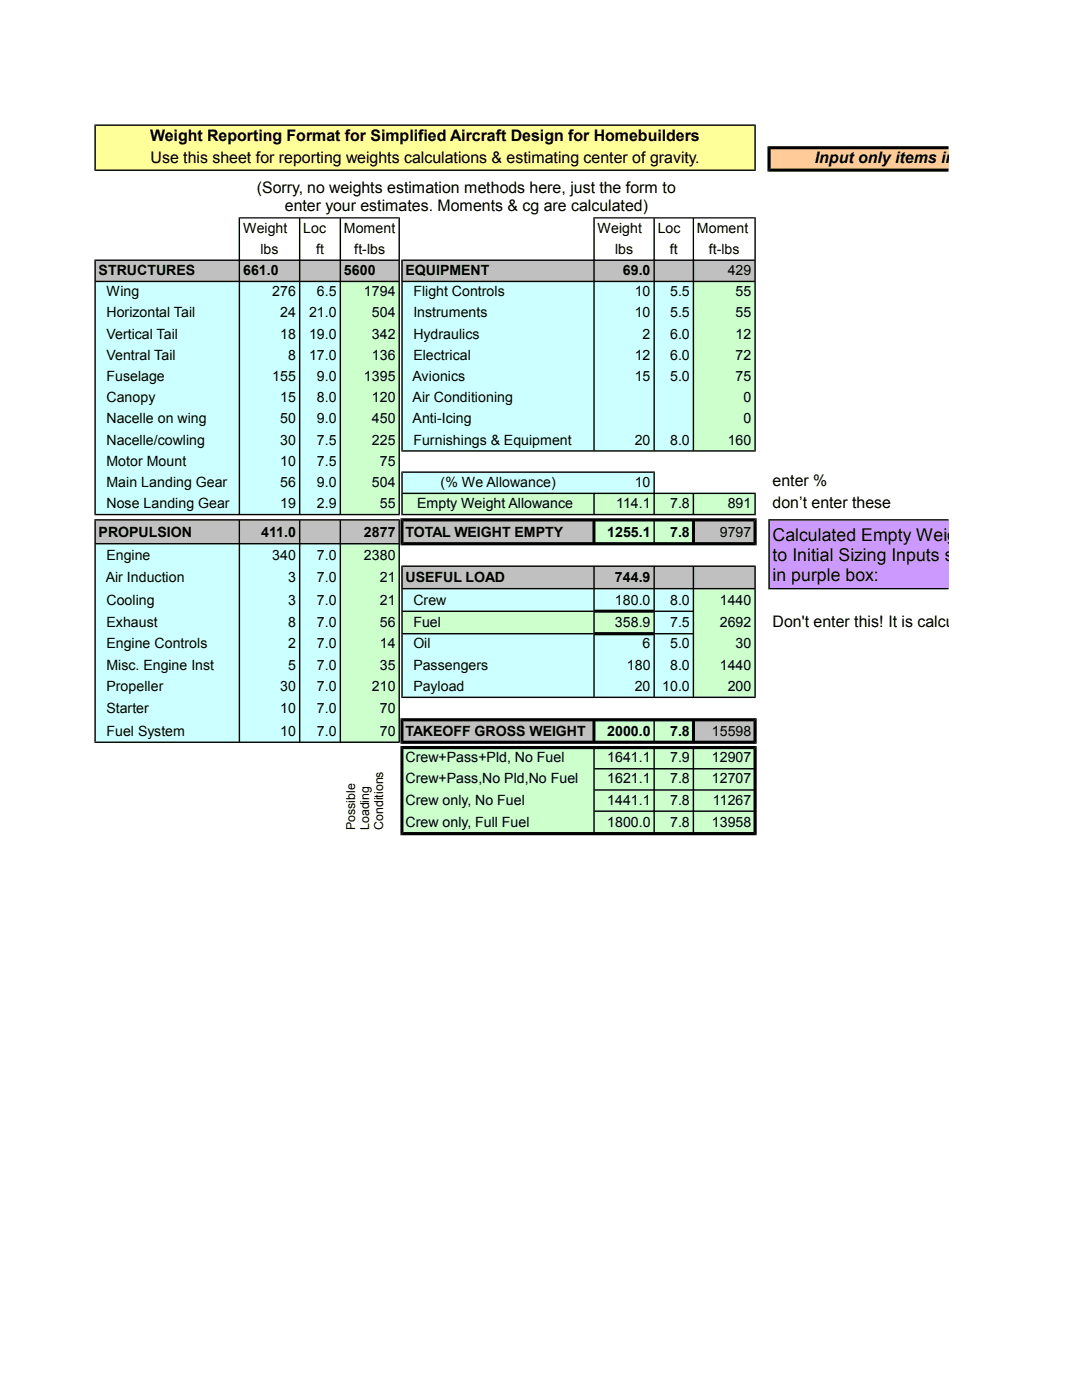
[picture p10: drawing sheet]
<svg xmlns="http://www.w3.org/2000/svg" width="216mm" height="279mm" viewBox="0 0 216 279" stroke-linecap="round" stroke-linejoin="round" font-family="sans-serif">
<g fill="#ff9">
<path d="M19 24.9h131.6v4.6h-131.6z" fill-rule="evenodd"/>
<path d="M19 29.4h131.6v4.5h-131.6z" fill-rule="evenodd"/>
</g>
<path d="M153.4 29.4h35.8v4.5h-35.8z" fill-rule="evenodd" fill="#fc9"/>
<g fill="#c0c0c0">
<path d="M19 51.9h60.6v4.3h-60.6z" fill-rule="evenodd"/>
<path d="M80.2 51.9h70.5v4.3h-70.5z" fill-rule="evenodd"/>
</g>
<path d="M19 56.1h48.9v33.9h-48.9z" fill-rule="evenodd" fill="#cff"/>
<path d="M67.9 56.1h11.7v33.9h-11.7z" fill-rule="evenodd" fill="#cfc"/>
<path d="M80.2 56.1h58.2v33.9h-58.2z" fill-rule="evenodd" fill="#cff"/>
<path d="M138.3 56.1h12.3v33.9h-12.3z" fill-rule="evenodd" fill="#cfc"/>
<path d="M19 90h48.9v4.2h-48.9z" fill-rule="evenodd" fill="#cff"/>
<path d="M67.9 90h11.7v4.2h-11.7z" fill-rule="evenodd" fill="#cfc"/>
<path d="M19 94.2h48.9v4.3h-48.9z" fill-rule="evenodd" fill="#cff"/>
<path d="M67.9 94.2h11.7v4.3h-11.7z" fill-rule="evenodd" fill="#cfc"/>
<g fill="#cff">
<path d="M80.2 94.2h50.3v4.3h-50.3z" fill-rule="evenodd"/>
<path d="M19 98.5h48.9v4.2h-48.9z" fill-rule="evenodd"/>
</g>
<g fill="#cfc">
<path d="M67.9 98.5h11.7v4.2h-11.7z" fill-rule="evenodd"/>
<path d="M80.2 98.5h70.5v4.2h-70.5z" fill-rule="evenodd"/>
</g>
<g fill="#c0c0c0">
<path d="M19 103.7h60.6v4.8h-60.6z" fill-rule="evenodd"/>
<path d="M80.2 103.7h38.3v4.8h-38.3z" fill-rule="evenodd"/>
</g>
<path d="M118.5 103.7h19.9v4.8h-19.9z" fill-rule="evenodd" fill="#cfc"/>
<path d="M138.3 103.7h12.3v4.8h-12.3z" fill-rule="evenodd" fill="#c0c0c0"/>
<path d="M153.4 103.7h35.8v4.8h-35.8z" fill-rule="evenodd" fill="#c9f"/>
<path d="M19 108.5h48.9v4.5h-48.9z" fill-rule="evenodd" fill="#cff"/>
<path d="M67.9 108.5h11.7v4.5h-11.7z" fill-rule="evenodd" fill="#cfc"/>
<path d="M153.4 108.5h35.8v4.5h-35.8z" fill-rule="evenodd" fill="#c9f"/>
<path d="M19 113h48.9v4.5h-48.9z" fill-rule="evenodd" fill="#cff"/>
<path d="M67.9 113h11.7v4.5h-11.7z" fill-rule="evenodd" fill="#cfc"/>
<path d="M80.2 113h70.5v4.5h-70.5z" fill-rule="evenodd" fill="#c0c0c0"/>
<path d="M153.4 113h35.8v4.5h-35.8z" fill-rule="evenodd" fill="#c9f"/>
<path d="M19 117.4h48.9v4.6h-48.9z" fill-rule="evenodd" fill="#cff"/>
<path d="M67.9 117.4h11.7v4.6h-11.7z" fill-rule="evenodd" fill="#cfc"/>
<path d="M80.2 117.4h58.2v4.6h-58.2z" fill-rule="evenodd" fill="#cff"/>
<path d="M138.3 117.4h12.3v4.6h-12.3z" fill-rule="evenodd" fill="#cfc"/>
<path d="M19 121.9h48.9v4.5h-48.9z" fill-rule="evenodd" fill="#cff"/>
<g fill="#cfc">
<path d="M67.9 121.9h11.7v4.5h-11.7z" fill-rule="evenodd"/>
<path d="M80.2 121.9h50.3v4.5h-50.3z" fill-rule="evenodd"/>
</g>
<path d="M130.5 121.9h7.8v4.5h-7.8z" fill-rule="evenodd" fill="#cff"/>
<path d="M138.3 121.9h12.3v4.5h-12.3z" fill-rule="evenodd" fill="#cfc"/>
<path d="M19 126.4h48.9v12.7h-48.9z" fill-rule="evenodd" fill="#cff"/>
<path d="M67.9 126.4h11.7v12.7h-11.7z" fill-rule="evenodd" fill="#cfc"/>
<path d="M80.2 126.4h58.2v12.7h-58.2z" fill-rule="evenodd" fill="#cff"/>
<path d="M138.3 126.4h12.3v12.7h-12.3z" fill-rule="evenodd" fill="#cfc"/>
<path d="M19 139.1h48.9v4.5h-48.9z" fill-rule="evenodd" fill="#cff"/>
<path d="M67.9 139.1h11.7v4.5h-11.7z" fill-rule="evenodd" fill="#cfc"/>
<path d="M19 143.6h48.9v4.5h-48.9z" fill-rule="evenodd" fill="#cff"/>
<path d="M67.9 143.6h11.7v4.5h-11.7z" fill-rule="evenodd" fill="#cfc"/>
<path d="M80.2 143.6h38.3v4.5h-38.3z" fill-rule="evenodd" fill="#c0c0c0"/>
<path d="M118.5 143.6h19.9v4.5h-19.9z" fill-rule="evenodd" fill="#cfc"/>
<path d="M138.3 143.6h12.3v4.5h-12.3z" fill-rule="evenodd" fill="#c0c0c0"/>
<path d="M80.2 149.2h70.5v17.1h-70.5z" fill-rule="evenodd" fill="#cfc"/>
<g fill="#000">
<path d="M18.8 24.8l.3 .3v8.7l-.3 .3z" fill-rule="evenodd"/>
<path d="M18.8 24.8h132l-.3 .3h-131.4z" fill-rule="evenodd"/>
<path d="M19 34l.1-.2h131.4l.3 .3h-132z" fill-rule="evenodd"/>
<path d="M150.7 25l.1-.2v9.3l-.3-.3v-8.7z" fill-rule="evenodd"/>
<path d="M153.1 29.2l.7 .6v3.9l-.7 .6z" fill-rule="evenodd"/>
<path d="M153.1 29.2h36.2v.6h-35.5z" fill-rule="evenodd"/>
<path d="M153.1 34.3l.7-.6h35.5v.6z" fill-rule="evenodd"/>
<path d="M18.8 51.8l.3 .3v50.5l-.3 .2z" fill-rule="evenodd"/>
<path d="M47.6 43.4l.3 .2v59l-.1 .1-.2-.1z" fill-rule="evenodd"/>
<path d="M59.7 43.6l.1-.1 .1 .1v59l-.1 .1-.1-.1z" fill-rule="evenodd"/>
<path d="M67.8 43.6l.1-.1 .2 .1v59l-.2 .1-.1-.1z" fill-rule="evenodd"/>
<path d="M47.6 43.4h32.2l-.3 .2h-31.6z" fill-rule="evenodd"/>
<path d="M18.8 51.8h60.7l.2 .1-.2 .2h-60.4z" fill-rule="evenodd"/>
<path d="M19.1 56h60.4l.2 .2-.2 .1h-60.4l-.1-.1z" fill-rule="evenodd"/>
<path d="M79.5 43.6l.3-.2v59.4l-.3-.2z" fill-rule="evenodd"/>
<path d="M80.1 51.8l.3 .3v37.8l-.3 .2z" fill-rule="evenodd"/>
<path d="M118.4 43.4l.3 .2v46.3l-.2 .1-.1-.1z" fill-rule="evenodd"/>
<path d="M130.4 43.6l.1-.1 .2 .1v46.3l-.2 .1-.1-.1z" fill-rule="evenodd"/>
<path d="M138.2 43.6l.2-.1 .1 .1v46.3l-.1 .1-.2-.1z" fill-rule="evenodd"/>
<path d="M118.4 43.4h32.4l-.3 .2h-31.8z" fill-rule="evenodd"/>
<path d="M80.1 51.8h70.4l.2 .1-.2 .2h-70.1z" fill-rule="evenodd"/>
<path d="M80.4 56h70.1l.2 .2-.2 .1h-70.1l-.2-.1z" fill-rule="evenodd"/>
<path d="M150.5 43.6l.3-.2v46.7l-.3-.2z" fill-rule="evenodd"/>
<path d="M80.1 94.1l.3 .3v8.2l-.3 .2z" fill-rule="evenodd"/>
<path d="M118.5 98.5l.2 .1v4l-.2 .1-.1-.1v-4z" fill-rule="evenodd"/>
<path d="M80.1 94.1h50.6l-.3 .3h-50z" fill-rule="evenodd"/>
<path d="M130.5 94.2l.2-.1v8.5l-.2 .1-.1-.1v-8.2z" fill-rule="evenodd"/>
<path d="M138.4 98.5l.1 .1v4l-.1 .1-.2-.1v-4z" fill-rule="evenodd"/>
<path d="M80.2 90l.2-.1h70.1l.3 .2h-70.7z" fill-rule="evenodd"/>
<path d="M80.2 98.5l.2-.2h70.4l-.3 .3h-70.1z" fill-rule="evenodd"/>
<path d="M150.7 98.5l.1-.2v4.5l-.3-.2v-4z" fill-rule="evenodd"/>
<path d="M18.8 103.6l.3 .3v44.1l-.3 .3z" fill-rule="evenodd"/>
<path d="M47.8 103.8l.1 .1v44.1l-.1 .1-.2-.1v-44.1z" fill-rule="evenodd"/>
<path d="M59.8 103.8l.1 .1v44.1l-.1 .1-.1-.1v-44.1z" fill-rule="evenodd"/>
<path d="M67.9 103.8l.2 .1v44.1l-.2 .1-.1-.1v-44.1z" fill-rule="evenodd"/>
<path d="M18.8 102.8l.3-.2h60.4l.3 .2z" fill-rule="evenodd"/>
<path d="M18.8 103.6h61l-.3 .3h-60.4z" fill-rule="evenodd"/>
<path d="M19 108.5l.1-.1h60.4l.2 .1-.2 .2h-60.4z" fill-rule="evenodd"/>
<path d="M79.5 103.9l.3-.3v44.7l-.3-.3z" fill-rule="evenodd"/>
<path d="M79.9 103.4l.6 .7v4.1l-.6 .6z" fill-rule="evenodd"/>
<path d="M80.1 112.9l.3 .2v25.9l-.3 .3z" fill-rule="evenodd"/>
<path d="M118.5 103.8l.3 .3v4.1l-.3 .3-.3-.3v-4.1z" fill-rule="evenodd"/>
<path d="M118.5 113l.2 .1v25.9l-.2 .2-.1-.2v-25.9z" fill-rule="evenodd"/>
<path d="M130.5 103.8l.2 .3v4.1l-.2 .3-.1-.3v-4.1z" fill-rule="evenodd"/>
<path d="M130.5 113l.2 .1v25.9l-.2 .2-.1-.2v-25.9z" fill-rule="evenodd"/>
<path d="M138.4 103.8l.3 .3v4.1l-.3 .3-.3-.3v-4.1z" fill-rule="evenodd"/>
<path d="M138.4 113l.1 .1v25.9l-.1 .2-.2-.2v-25.9z" fill-rule="evenodd"/>
<path d="M80.1 102.8l.3-.2h70.1l.3 .2z" fill-rule="evenodd"/>
<path d="M79.9 103.4h71.1l-.6 .7h-69.9z" fill-rule="evenodd"/>
<path d="M80.5 108.2h69.9l.6 .6h-71.1z" fill-rule="evenodd"/>
<path d="M80.1 112.9h70.7l-.3 .2h-70.1z" fill-rule="evenodd"/>
<path d="M80.2 117.5l.2-.2h70.1l.2 .2-.2 .1h-70.1z" fill-rule="evenodd"/>
<path d="M150.4 104.1l.6-.7v5.4l-.6-.6z" fill-rule="evenodd"/>
<path d="M150.7 113l.1-.1v26.4l-.3-.3v-25.9z" fill-rule="evenodd"/>
<path d="M153.3 103.6l.3 .3v13.4l-.3 .3z" fill-rule="evenodd"/>
<path d="M153.3 103.6h36v.3h-35.7z" fill-rule="evenodd"/>
<path d="M153.3 117.6l.3-.3h35.7v.3z" fill-rule="evenodd"/>
<path d="M80.2 122l.2-.2h38l.1 .2-.1 .1h-38z" fill-rule="evenodd"/>
<path d="M80.2 126.5l.2-.2h38l.1 .2-.1 .1h-38z" fill-rule="evenodd"/>
<path d="M118.6 121.7h11.8l.1 .3-.1 .3h-11.8l-.1-.3z" fill-rule="evenodd"/>
<path d="M118.6 126.2h11.8l.1 .3-.1 .3h-11.8l-.1-.3z" fill-rule="evenodd"/>
<path d="M130.5 122l.2-.2h7.5l.2 .2-.2 .1h-7.5z" fill-rule="evenodd"/>
<path d="M130.5 126.5l.2-.2h7.5l.2 .2-.2 .1h-7.5z" fill-rule="evenodd"/>
<path d="M80.1 139.3l.3-.3h70.1l.3 .3z" fill-rule="evenodd"/>
<path d="M18.8 148.3l.3-.3h60.4l.3 .3z" fill-rule="evenodd"/>
<path d="M79.9 143.3l.6 .7v3.8l-.6 .6z" fill-rule="evenodd"/>
<path d="M79.9 148.9l.6 .6v16.6l-.6 .6z" fill-rule="evenodd"/>
<path d="M118.5 143.7l.3 .3v3.8l-.3 .3-.3-.3v-3.8z" fill-rule="evenodd"/>
<path d="M118.5 149.2l.2 .3v16.6l-.2 .3-.1-.3v-16.6z" fill-rule="evenodd"/>
<path d="M130.5 143.7l.2 .3v3.8l-.2 .3-.1-.3v-3.8z" fill-rule="evenodd"/>
<path d="M130.5 149.2l.2 .3v16.6l-.2 .3-.1-.3v-16.6z" fill-rule="evenodd"/>
<path d="M138.4 143.7l.3 .3v3.8l-.3 .3-.3-.3v-3.8z" fill-rule="evenodd"/>
<path d="M138.4 149.2l.1 .3v16.6l-.1 .3-.2-.3v-16.6z" fill-rule="evenodd"/>
<path d="M79.9 143.3h71.1l-.6 .7h-69.9z" fill-rule="evenodd"/>
<path d="M80.5 147.8h69.9l.6 .6h-71.1z" fill-rule="evenodd"/>
<path d="M79.9 148.9h71.1l-.6 .6h-69.9z" fill-rule="evenodd"/>
<path d="M118.5 153.4l.2-.1h31.7l.3 .1-.3 .2h-31.7z" fill-rule="evenodd"/>
<path d="M118.5 157.7l.2-.2h31.7l.3 .2-.3 .1h-31.7z" fill-rule="evenodd"/>
<path d="M151 143.3v5.1l-.6-.6v-3.8z" fill-rule="evenodd"/>
<path d="M150.7 149.2l.3-.3v17.8l-.6-.6v-16.6z" fill-rule="evenodd"/>
<path d="M118.5 161.9l.2-.2h31.7l.3 .2-.3 .1h-31.7z" fill-rule="evenodd"/>
<path d="M80.5 166.1h69.9l.6 .6h-71.1z" fill-rule="evenodd"/>
</g>
<g font-size="3.5">
<text x="154.2" y="108.1">Calculated Empty Weight constant &quot;a&quot;. G</text>
<text x="154.2" y="112">to Initial Sizing Inputs sheet and revise v</text>
<text x="154.2" y="116">in purple box:</text>
</g>
<g font-size="3.2">
<text x="30" y="28.1">Weight Reporting Format for Simplified Aircraft Design for Homebuilders</text>
<text x="30.1" y="32.6">Use this sheet for reporting weights calculations &amp; estimating center of gravity.</text>
<text x="162.6" y="32.6">Input only items in blue</text>
<text x="51.2" y="38.5">(Sorry, no weights estimation methods here, just the form to</text>
<text x="56.8" y="42.1">enter your estimates. Moments &amp; cg are calculated)</text>
<text x="154.2" y="97.1">enter %</text>
<text x="154.2" y="101.3">don’t enter these</text>
<text x="154.2" y="125.1">Don't enter this! It is calculated from Wo, We</text>
</g>
<g font-size="2.8">
<text x="48.5" y="46.4">Weight</text>
<text x="60.5" y="46.4">Loc</text>
<text x="68.6" y="46.4">Moment</text>
<text x="119.2" y="46.4">Weight</text>
<text x="131.2" y="46.4">Loc</text>
<text x="139.1" y="46.4">Moment</text>
<text x="52" y="50.7">lbs</text>
<text x="63.1" y="50.7">ft</text>
<text x="70.7" y="50.7">ft-lbs</text>
<text x="122.7" y="50.7">lbs</text>
<text x="133.7" y="50.7">ft</text>
<text x="141.4" y="50.7">ft-lbs</text>
<text x="19.7" y="54.9">STRUCTURES</text>
<text x="21.2" y="59.1">Wing</text>
<text x="48.5" y="54.9">661.0</text>
<text x="54.3" y="59.1">276</text>
<text x="63.3" y="59.1">6.5</text>
<text x="68.6" y="54.9">5600</text>
<text x="72.6" y="59.1">1794</text>
<text x="80.9" y="54.9">EQUIPMENT</text>
<text x="82.5" y="59.1">Flight Controls</text>
<text x="124.3" y="54.9">69.0</text>
<text x="126.6" y="59.1">10</text>
<text x="133.7" y="59.1">5.5</text>
<text x="145.2" y="54.9">429</text>
<text x="146.8" y="59.1">55</text>
<text x="21.2" y="63.3">Horizontal Tail</text>
<text x="55.9" y="63.3">24</text>
<text x="61.7" y="63.3">21.0</text>
<text x="74.2" y="63.3">504</text>
<text x="82.5" y="63.3">Instruments</text>
<text x="126.6" y="63.3">10</text>
<text x="133.7" y="63.3">5.5</text>
<text x="146.8" y="63.3">55</text>
<text x="21.2" y="67.6">Vertical Tail</text>
<text x="21.2" y="71.8">Ventral Tail</text>
<text x="55.9" y="67.6">18</text>
<text x="57.5" y="71.8">8</text>
<text x="61.7" y="67.6">19.0</text>
<text x="61.7" y="71.8">17.0</text>
<text x="74.2" y="67.6">342</text>
<text x="74.2" y="71.8">136</text>
<text x="82.5" y="67.6">Hydraulics</text>
<text x="82.5" y="71.8">Electrical</text>
<text x="126.6" y="71.8">12</text>
<text x="128.2" y="67.6">2</text>
<text x="133.7" y="67.6">6.0</text>
<text x="133.7" y="71.8">6.0</text>
<text x="146.8" y="67.6">12</text>
<text x="146.8" y="71.8">72</text>
<text x="21.2" y="76">Fuselage</text>
<text x="54.3" y="76">155</text>
<text x="63.3" y="76">9.0</text>
<text x="72.6" y="76">1395</text>
<text x="82.3" y="76">Avionics</text>
<text x="126.6" y="76">15</text>
<text x="133.7" y="76">5.0</text>
<text x="146.8" y="76">75</text>
<text x="21.2" y="80.3">Canopy</text>
<text x="55.9" y="80.3">15</text>
<text x="63.3" y="80.3">8.0</text>
<text x="74.2" y="80.3">120</text>
<text x="82.3" y="80.3">Air Conditioning</text>
<text x="148.4" y="80.3">0</text>
<text x="21.2" y="84.5">Nacelle on wing</text>
<text x="21.2" y="88.7">Nacelle/cowling</text>
<text x="55.9" y="84.5">50</text>
<text x="55.9" y="88.7">30</text>
<text x="63.3" y="84.5">9.0</text>
<text x="63.3" y="88.7">7.5</text>
<text x="74.2" y="84.5">450</text>
<text x="74.2" y="88.7">225</text>
<text x="82.3" y="84.5">Anti-Icing</text>
<text x="82.5" y="88.7">Furnishings &amp; Equipment</text>
<text x="126.6" y="88.7">20</text>
<text x="133.7" y="88.7">8.0</text>
<text x="145.2" y="88.7">160</text>
<text x="148.4" y="84.5">0</text>
<text x="21.2" y="93">Motor Mount</text>
<text x="55.9" y="93">10</text>
<text x="63.3" y="93">7.5</text>
<text x="75.8" y="93">75</text>
<text x="21.2" y="97.2">Main Landing Gear</text>
<text x="21.2" y="101.4">Nose Landing Gear</text>
<text x="55.9" y="97.2">56</text>
<text x="55.9" y="101.4">19</text>
<text x="63.3" y="97.2">9.0</text>
<text x="63.3" y="101.4">2.9</text>
<text x="74.2" y="97.2">504</text>
<text x="75.8" y="101.4">55</text>
<text x="83.3" y="101.4">Empty Weight Allowance</text>
<text x="87.9" y="97.2">(% We Allowance)</text>
<text x="122.9" y="101.4">114.1</text>
<text x="126.6" y="97.2">10</text>
<text x="133.7" y="101.4">7.8</text>
<text x="145.2" y="101.4">891</text>
<text x="19.7" y="107.2">PROPULSION</text>
<text x="52.1" y="107.2">411.0</text>
<text x="72.6" y="107.2">2877</text>
<text x="80.9" y="107.2">TOTAL WEIGHT EMPTY</text>
<text x="121.1" y="107.2">1255.1</text>
<text x="133.7" y="107.2">7.8</text>
<text x="143.6" y="107.2">9797</text>
<text x="21.2" y="111.7">Engine</text>
<text x="54.3" y="111.7">340</text>
<text x="63.3" y="111.7">7.0</text>
<text x="72.6" y="111.7">2380</text>
<text x="21.1" y="116.2">Air Induction</text>
<text x="57.5" y="116.2">3</text>
<text x="63.3" y="116.2">7.0</text>
<text x="75.8" y="116.2">21</text>
<text x="80.9" y="116.2">USEFUL LOAD</text>
<text x="122.7" y="116.2">744.9</text>
<text x="21.2" y="120.7">Cooling</text>
<text x="21.2" y="125.2">Exhaust</text>
<text x="57.5" y="120.7">3</text>
<text x="57.5" y="125.2">8</text>
<text x="63.3" y="120.7">7.0</text>
<text x="63.3" y="125.2">7.0</text>
<text x="75.8" y="120.7">21</text>
<text x="75.8" y="125.2">56</text>
<text x="82.5" y="120.7">Crew</text>
<text x="82.5" y="125.2">Fuel</text>
<text x="122.7" y="120.7">180.0</text>
<text x="122.7" y="125.2">358.9</text>
<text x="133.7" y="120.7">8.0</text>
<text x="133.7" y="125.2">7.5</text>
<text x="143.6" y="120.7">1440</text>
<text x="143.6" y="125.2">2692</text>
<text x="21.2" y="129.4">Engine Controls</text>
<text x="57.5" y="129.4">2</text>
<text x="63.3" y="129.4">7.0</text>
<text x="75.8" y="129.4">14</text>
<text x="82.5" y="129.4">Oil</text>
<text x="128.2" y="129.4">6</text>
<text x="133.7" y="129.4">5.0</text>
<text x="146.8" y="129.4">30</text>
<text x="21.2" y="133.6">Misc. Engine Inst</text>
<text x="21.2" y="137.9">Propeller</text>
<text x="55.9" y="137.9">30</text>
<text x="57.5" y="133.6">5</text>
<text x="63.3" y="133.6">7.0</text>
<text x="63.3" y="137.9">7.0</text>
<text x="74.2" y="137.9">210</text>
<text x="75.8" y="133.6">35</text>
<text x="82.5" y="133.6">Passengers</text>
<text x="82.5" y="137.9">Payload</text>
<text x="125.1" y="133.6">180</text>
<text x="126.6" y="137.9">20</text>
<text x="132.1" y="137.9">10.0</text>
<text x="133.7" y="133.6">8.0</text>
<text x="143.6" y="133.6">1440</text>
<text x="145.2" y="137.9">200</text>
<text x="21.2" y="142.3">Starter</text>
<text x="55.9" y="142.3">10</text>
<text x="63.3" y="142.3">7.0</text>
<text x="75.8" y="142.3">70</text>
<text x="21.2" y="146.9">Fuel System</text>
<text x="55.9" y="146.9">10</text>
<text x="63.3" y="146.9">7.0</text>
<text x="75.8" y="146.9">70</text>
<text x="80.9" y="146.9">TAKEOFF GROSS WEIGHT</text>
<text x="121.1" y="146.9">2000.0</text>
<text x="133.7" y="146.9">7.8</text>
<text x="142" y="146.9">15598</text>
<text x="80.9" y="152.1">Crew+Pass+Pld, No Fuel</text>
<text x="121.1" y="152.1">1641.1</text>
<text x="133.7" y="152.1">7.9</text>
<text x="142" y="152.1">12907</text>
<text x="80.9" y="156.4">Crew+Pass,No Pld,No Fuel</text>
<text x="80.9" y="160.6">Crew only, No Fuel</text>
<text x="121.1" y="156.4">1621.1</text>
<text x="121.1" y="160.6">1441.1</text>
<text x="133.7" y="156.4">7.8</text>
<text x="133.7" y="160.6">7.8</text>
<text x="142" y="156.4">12707</text>
<text x="142.2" y="160.6">11267</text>
<text x="80.9" y="165.1">Crew only, Full Fuel</text>
<text x="121.1" y="165.1">1800.0</text>
<text x="133.7" y="165.1">7.8</text>
<text x="142" y="165.1">13958</text>
</g>
<g font-size="2.5">
<text x="70.9" y="165.7" transform="rotate(-90 70.9 165.7)">Possible</text>
<text x="73.7" y="165.7" transform="rotate(-90 73.7 165.7)">Loading</text>
<text x="76.4" y="165.7" transform="rotate(-90 76.4 165.7)">Conditions</text>
</g>
</svg>
